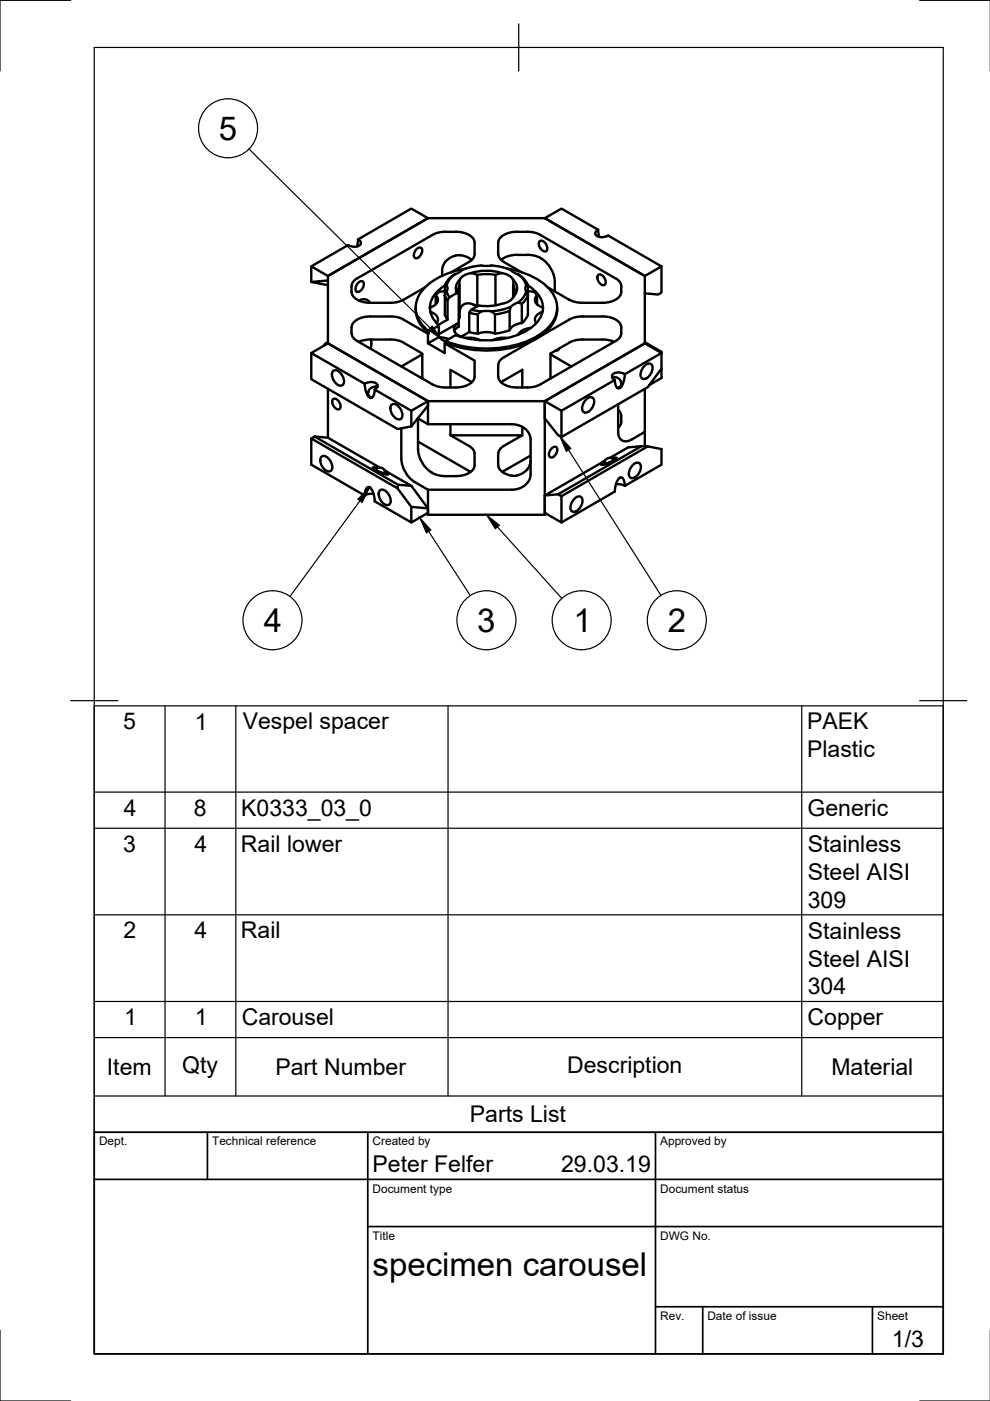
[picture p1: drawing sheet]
<svg xmlns="http://www.w3.org/2000/svg" width="210mm" height="297mm" viewBox="0 0 210 297" stroke-linecap="round" stroke-linejoin="round" font-family="sans-serif">
<!-- layer: Visible -->
<g fill="none" stroke="#000" stroke-width=".51">
<path d="M66 56.5v3.3M69.5 59.5l-3.5 .3 3.5 .6M69.5 58.5v14.3M75.7 52.3l.2-1.6a.76 .76 0 0 1 .6 .8 .76 .76 0 0 1-.7 .7l-.8 .1-1.2-.3-7.8 4.5 3.5 2M75.7 59a2.08 2.08 0 0 0-1.2 1.7M88.4 52.8a.65 .65 0 0 1 1.1-.1 1.54 1.54 0 0 1-1.5 2 1.41 1.41 0 0 1 .4-1.9zM90.7 46.3l-3.5-2.1-11.3 6.6M90.7 46.3l-21.2 12.2M90.7 46.3h24.8M94.5 55.4a3.1 3.1 0 0 0-.8 1.9v1.2M95.6 57.8l3.9-2.3a2.09 2.09 0 0 0 1.1-1.6v-2.4a2.71 2.71 0 0 0-2.4-2.2l-.8-.1h-3.4l-1.9 .4-16.4 9.4M96.4 58.2l-.4 .2a4 4 0 0 0-1.7 2.1"/>
<path d="M96.4 58.1l-1.1 1.2-.6 1.2M97.5 59.3v7.9l-.2 .6M97.7 54.2l-.4-.1a4 4 0 0 0-2.8 1.3M97.8 54.1l1 .3 1.2 .7M97.9 57.3a11.6 11.6 0 0 1 5.9-.9 10.4 10.4 0 0 1 4.5 .9M97.9 57.3l-.4 .4-1.1 .5M98.7 56.9a15 15 0 0 0-9.3 4.8 5.6 5.6 0 0 0 .7 7.9l.8 .7M99.9 57.9a10.8 10.8 0 0 1 6.5 0M101.2 58.3l1.9-.2 2 .2M105.1 58.3l.5-.2a2.63 2.63 0 0 1 3.2 1.2 2.44 2.44 0 0 1 0 3.7M105.1 58.3v6.5M107.5 56.9a15.3 15.3 0 0 1 9.4 4.9 5.5 5.5 0 0 1-.7 7.7 18.7 18.7 0 0 1-13 4.4l-2.6-.1-2.6-.4-3.6-1.1"/>
<path d="M108.3 57.3l.5 .4a4 4 0 0 1 2.8 2.8 1.13 1.13 0 0 0 0 1.3 4.1 4.1 0 0 1-2.8 2.8l-.5 .4M108.8 59.3v3.4M109.6 54h2.2M109.6 54l-1.9 .3-1.4 .8M109.9 58.2l.7 .5M110.7 57.8l-3.9-2.3a2.17 2.17 0 0 1-1.2-1.6v-2.4a2.71 2.71 0 0 1 2.5-2.2l.7-.1h3.5l1.9 .4 16.3 9.4M110.7 58.7l.6 .7 .7 1.1M111.8 54a5.8 5.8 0 0 1 5.8 5.7v2.1M114.4 51.2l.1-.1a1.44 1.44 0 0 1 1.3 2.1 1.46 1.46 0 0 1-1.4-.9l-.2-.4zM115.5 46.3l3.5-2.1 7.8 4.5 .2 1.5M115.5 46.3l21.2 12.2M126.8 48.7a.75 .75 0 0 0-.6 .8 .75 .75 0 0 0 .7 .7l.8 .1 1.2-.4 11.4 6.6-3.6 2"/>
<path d="M126.9 58.2a1.45 1.45 0 0 1 1.3 2.2 1.45 1.45 0 0 1-1.3-2.2zM130.6 59a2.08 2.08 0 0 1 1.1 1.7M136.7 58.5v14.3M140.3 56.5v5.5l-.7 .4-2.9-.2M69.3 72.9h-.4l-.3 .4M69.5 72.8l21.2 12.3v4.8M69.5 72.8l21.2 12.3v.9l-3.5 4.4-2.9 .6-18.3-10.6v-5.5M69.5 72.8l-3.5 2.1 11.3 6.5M69.5 72.5l-.6 .4M70.6 78.7a1.47 1.47 0 0 1 2 .9 1.47 1.47 0 0 1-.2 2.2 2.25 2.25 0 0 1-1.8-3.1zM74.5 69.4a2.41 2.41 0 0 0 1.2 2.9l16 9.2 1.3 .5 1.5 .2a8.9 8.9 0 0 0 5-.7 2.01 2.01 0 0 0 1.1-1.7v-3.3l-6.3-3.7M74.5 60.7a2.68 2.68 0 0 0 2.5 3.3l1.5 .2h4.3"/>
<path d="M75.7 61.9a1.51 1.51 0 0 0 1.2-2.2 1.5 1.5 0 0 0-1.4 .9l-.1 .8 .3 .5M76.1 63.7a1.65 1.65 0 0 1 2.4 .5M78.7 72v.8M78.7 72.8l-.1 1.1M82.8 72h-4.8l-1.9 .5M82.8 67.1h-4.3a4.2 4.2 0 0 0-3.9 1.8l-.1 .5M82.8 72l1.5 .2 1.3 .5M82.8 67.1l1.5 .2 1.3 .5M85.6 72.7l3.9 2.3v5.3M85.6 67.8l5.1 3M85.6 63.5l-1.3 .5-1.5 .2M88.1 65.2v.5"/>
<path d="M88.1 65.7a6.6 6.6 0 0 0 2.8 5M89.5 75.1l-4.4 2.6M90.1 60.9l-4.5 2.6M90.9 70.3l2.1-1.3v2.5l-2.3 1.3v-2l.2-.1zM91.2 66.1a1.86 1.86 0 0 1 1.6 2l-.2 .4M92.4 62.6v1.9M92.4 62.6a1.45 1.45 0 0 1 .3 1.4 1.45 1.45 0 0 1-1.1 1l-.4 .2-.1 .3M93 70.9l4.2-2.4a1.42 1.42 0 0 0-1 1.4 1.42 1.42 0 0 0 1.1 1.3l.5 .2M94.3 61.7l-.6 .1a1.5 1.5 0 0 0-1.3 .8M94.3 62.6l.6 1.1M94.3 60.5h.4M94.3 60.5v6.2l.6 1.1"/>
<path d="M94.3 60.5a5.6 5.6 0 0 0-3.1 5.4 5.4 5.4 0 0 0 1.9 3.1M94.7 61.8l-.4 .8M94.7 60.5a1.14 1.14 0 0 1 0 1.3l.6 1.2M94.9 67.8l-2 1.1M94.9 63.7v4.1M95.1 71.9l-2-.4 1.4 1M96.6 71.1l-2.2 1.2v.4l-.1 .1v2.1l-3.6-2.1M96.8 62.1l.5 .2M96.8 62.1l-1.5 .9-.4 .7M96.8 62.1a2.4 2.4 0 0 1 .7-2.8 2.6 2.6 0 0 1 3.2-1.2l.5 .2v6.6M97.3 62.3v6.9l-.7 .5-.3 .5M97.5 60.5l-.3 .7 .1 1.1"/>
<path d="M98.6 71.7h1.7l1.5 .4M99.5 66.3v4.1M99.5 70.4l-1.8 1M99.5 66.3l1.8 .4M99.9 65.7l2.2 .3M100.2 64.5l.9 .5M101.1 65l-1.3-.6h-1l-.9 .5-.4 1.1M101.3 70.7l1.8-.3 1.9 .3M107.7 71.7h-1.7l-1.5 .4M108.1 65.9v4.1l-3.2 .7v-4.1a2.55 2.55 0 0 0-3.3-.2l-.3 .3v4l-1.8-.3M108.1 65.9l-3.1 .8M108.3 65.1l-.2 .8"/>
<path d="M108.3 65l-2.2 .7-1.9 .3M108.8 63a2.96 2.96 0 0 1-2.4 1.4l-2.8 .5-2.2-.1-1.5 .9-.4 .6M108.8 62.7v.3M108.8 60.5a2.11 2.11 0 0 1 0 2.2M109.9 64.2l.7 .2v4.1M111.5 61.8l.4 .8M111.9 60.5l.1 6.2-.4 .8a2.47 2.47 0 0 1-2.1 1.3 2.2 2.2 0 0 0-1.4 1.2M111.9 60.5h-.4M111.9 60.5a5.6 5.6 0 0 1 3.2 5.4 7 7 0 0 1-4.8 4.9 19.5 19.5 0 0 1-13.7 .2M112 62.6l-.7 1.1-.6 .7M112 61.7l.5 .1a1.5 1.5 0 0 1 1.4 .8v1.9M112.6 69.5a3.1 3.1 0 0 0-2.7 1.5"/>
<path d="M113.9 62.6a1.45 1.45 0 0 0-.4 1.4 1.45 1.45 0 0 0 1.2 1l.4 .2M115 66.1a1.86 1.86 0 0 0-1.5 2l.2 .4M115.1 65.2v.3M116.1 60.9l4.6 2.6M116.7 75.1l4.5 2.6M118.1 65.2a6.7 6.7 0 0 1-3.5 6 23.2 23.2 0 0 1-20.2 1.5M118.5 73.9a.49 .49 0 0 1-.7 .4M120.7 67.8l-13.9 8M120.7 67.8l.8-.4 1.5-.3h4.7a4.1 4.1 0 0 1 3.9 1.8l.1 .5M130.2 72.5l-1.9-.5h-5.3l-1.5 .3-.8 .4-4 2.3v5.3M130.2 80h-.4M131.7 69.4a2.36 2.36 0 0 1-1.2 2.9l-15.9 9.2-1.3 .5-1.5 .2a8.9 8.9 0 0 1-5-.7 2.01 2.01 0 0 1-1.2-1.7v-2.4a2.04 2.04 0 0 1 1.2-1.6"/>
<path d="M131.7 60.7a2.65 2.65 0 0 1-2.4 3.3l-1.6 .2h-4.7l-1.5-.3-.8-.4M132.5 79.3a2.02 2.02 0 0 0-2.7 .3 .87 .87 0 0 0 .6 1M132.5 79.3l-.2 1.3a2.16 2.16 0 0 1-1.2 1.8 1.18 1.18 0 0 1-.7-1.2v-.6M136.7 72.8l-21.2 12.3v24l.3-.2M136.7 72.8l-21.2 12.3v3.6l2.8 3.6 .7 .4 18.3-10.6 3-3.9M136.7 72.8l3.6 2.1-7.8 4.4M136.7 72.5l3.6 2.1-.3 .1M136.7 77.5a.91 .91 0 0 1 1.3-.3 .91 .91 0 0 1 .3 1.2l-.3 .8a1.47 1.47 0 0 1-1.9 1 2.17 2.17 0 0 1 .6-2.7zM140.3 74.6v5.5l-2.7 1.5M66 93v5.5l11.3 6.6M66.7 92.5l-.7 .5 18.3 10.5M68.2 96.8a1.47 1.47 0 0 1 1.9 1 1.47 1.47 0 0 1-.2 2.1 2.25 2.25 0 0 1-1.7-3.1z"/>
<path d="M69.5 92.8l-2.8-.3 17.7 10.3M69.5 82.5v10.3M69.5 92.8l11 6.3M70.7 84.6a1.45 1.45 0 0 1 1.3 2.1 1.45 1.45 0 0 1-1.3-2.1zM77.3 81.4l.2 1.2a2.16 2.16 0 0 0 1.2 1.8 1.18 1.18 0 0 0 .7-1.2l.1-.6M77.3 81.4a2.02 2.02 0 0 1 2.7 .2 .87 .87 0 0 1-.6 1M78.1 83.1v.9M78.1 83l-.1 .1M79 99.2h1h-.9a4 4 0 0 0 3.2 1.2l-.7-.6 .8 .7a3.9 3.9 0 0 1-3-.9zM79.1 99.2l-.1 .1M79.5 82h.2M79.6 99.5a1.26 1.26 0 0 1 1.3-.3 1.26 1.26 0 0 1 .8 1.1"/>
<path d="M79.7 82h.3M79.8 99.3l-.3 .1a3.3 3.3 0 0 0 2.3 .9l-.1-.2M80 82.1a1.35 1.35 0 0 0-1.6 .3 1.35 1.35 0 0 0-.1 1.6l.6 .3M81.5 99.7l5.7 3.3M83 85.8a1.47 1.47 0 0 1 1.9 1 1.47 1.47 0 0 1-.1 2.1 2.25 2.25 0 0 1-1.8-3.1zM85.1 90.8v6.5M87.2 87.1v3.3M88.6 88.7l2.1 1.2h17.8a3.7 3.7 0 0 1 4 3.3v7.4a3.7 3.7 0 0 1-4 3.2h-17.8a9.9 9.9 0 0 1-4.4-3.1 6.2 6.2 0 0 1-1.2-3.4M88.6 88.7v6.6a6.2 6.2 0 0 0 2.9 4.8M88.6 93.6l11.2 6.4M89.5 80l-.2 .1M95.5 89.9v2.4l4 2.3a2.1 2.1 0 0 1 1.1 1.6v2.4a2.72 2.72 0 0 1-2.4 2.2l-1.6 .2-2.6-.1-1.5-.3-1-.5"/>
<path d="M95.5 92.3h15.2l-3.9 2.3a2.16 2.16 0 0 0-1.2 1.6v2.4a3.1 3.1 0 0 0 3.2 2.3 3.5 3.5 0 0 0 3.7-2.8v-.5M100.1 81l-4.6-2.6v3.8M106.3 81.1l4.4-2.7v3.8M110.7 90.5v1.8M112.5 96.6l-6 3.4M116.7 80l.2 .1M117 95a.65 .65 0 0 1 1.1 0 1.54 1.54 0 0 1-1.5 2 1.41 1.41 0 0 1 .4-2zM119 87.1v5.6M124.4 84.6a.91 .91 0 0 1 1.2-.3 .91 .91 0 0 1 .3 1.2l-.3 .9a1.47 1.47 0 0 1-1.9 .9 2.17 2.17 0 0 1 .7-2.7zM127.5 98.4v.1M128.2 97.7l-12.7 7.4M129.8 97.2l1-.1a3.9 3.9 0 0 1-2.8 1.4l-.6-.1 .8-.6"/>
<path d="M129.8 97.2l.9-.1a4 4 0 0 1-3.2 1.3l.7-.6M129.8 80a1.35 1.35 0 0 1 1.6 .4 1.35 1.35 0 0 1 .1 1.6l-.6 .2M130 97.3l.3 .1a3.3 3.3 0 0 1-2.3 .9l.1-.3M130.2 97.5a1.26 1.26 0 0 0-1.3-.3 1.26 1.26 0 0 0-.8 1.1M130.3 80.6l-11.3 6.5-3.5-2h-24.8l-3.5 2-7.8-4.5M130.7 97.2h.1M131.1 91.6a1.74 1.74 0 0 0 .8 1.8 1.74 1.74 0 0 0 2-.2M131.1 85.7v5.9M131.1 86.9l.2 .3a2.82 2.82 0 0 1 .4 2.6l-.6 .9M131.7 81l.1 .4-.1 .6M134.3 98.5a.91 .91 0 0 1 1.2-.3 .91 .91 0 0 1 .3 1.2l-.3 .9a1.47 1.47 0 0 1-1.9 .9 2.17 2.17 0 0 1 .7-2.7zM136 94.6l-17.7 10.2-2.8 .3"/>
<path d="M136.7 82.5v9.1l-2.8 1.6M136.7 91.6v3M137.3 94.6h-1.3l-2.8 .3-3.9 2.2M137.3 94.6l-18.3 10.6-.7-.4M137.3 94.6l3 .6v3.3l-7.8 4.5M77.3 105a1.78 1.78 0 0 1 .8-1.7 2.5 2.5 0 0 1 1.3 2.3l.1 .7 7.7 4.5 3.5-2.1v-.9M78.3 103.3l.2 .1M79.2 104.7l-1.2 .1-.7 .2M80.5 104a1.47 1.47 0 0 1 2 .9 1.47 1.47 0 0 1-.2 2.2 2.25 2.25 0 0 1-1.8-3.1zM82.3 100.5h.1M84.4 102.8l2.8 .2 3.5 4.8-3.5-.3-2.9-4zM87.2 107.5v3.3"/>
<path d="M90.7 103.8v5.3l-.3-.2M90.7 109.1h24.8M119 105.2v5.6M121.9 105.7a.91 .91 0 0 1 1.2-.4 .91 .91 0 0 1 .4 1.3l-.4 .8a1.47 1.47 0 0 1-1.9 1 2.17 2.17 0 0 1 .7-2.7zM130.3 104.2l-11.3 6.6-3.5-2.1v-3.6M130.6 102.7h.8l1.1 .3a1.78 1.78 0 0 0-.8-1.8 2.5 2.5 0 0 0-1.3 2.4v.6M131.5 101.2l-.2 .2"/>
</g>
<!-- layer: TitleBlock -->
<path d="M20 240.1h180v46.9h-180zM20 250h180M44 240.1v9.9M78 240.1v46.9M139 240.1v46.9M78 260.1h122M139 277.1h61M149 277.1v9.9M185 277.1v9.9" fill="none" stroke="#000" stroke-width=".36"/>
<!-- layer: Parts Lists -->
<path d="M20 149.7h180v90.4h-180zM35 149.7v82.7M50 149.7v82.7M95 149.7v82.7M170 149.7v82.7M20 175.6h180M20 167.9h180M20 194h180M20 220h180M20 212.3h180M20 232.4h180" fill="none" stroke="#000" stroke-width=".25"/>
<!-- layer: Balloons -->
<g fill="none" stroke="#000" stroke-width=".25">
<path d="M52.8 31.6l38.4 37.9M120.5 95.4l19.6 30.8M76.3 106.2l-14.8 20.3M90.9 112.7l8.8 13.6M105.5 111.7l13.6 15.2"/>
<circle cx="48.4" cy="27.2" r="6.3"/>
<circle cx="57.8" cy="131.5" r="6.3"/>
<circle cx="103.1" cy="131.5" r="6.3"/>
<circle cx="123.3" cy="131.5" r="6.3"/>
<circle cx="143.5" cy="131.5" r="6.3"/>
</g>
<path d="M91.6 69.1l2.1 2.9-2.9-2.1zM118.7 92.4l2.4 2.7-1 .6zM75.8 105.8l2.6-2.4-1.6 3.1zM89 109.8l2.4 2.6-1 .6zM103.1 109.1l2.8 2.2-.9 .8z" fill="#000" stroke="#000" stroke-width=".21"/>
<!-- layer: Border -->
<path d="M15 .1h-15v15M20 10.1h180v276.9h-180zM110 5.1v10M195 .1h15M15 148.6h10M195 148.6h10M0 282.1v14.9h15M195 297h15" fill="none" stroke="#000" stroke-width=".25"/>
<g font-size="7">
<text x="46.4" y="29.7">5</text>
<text x="56" y="134">4</text>
<text x="101.2" y="134">3</text>
<text x="121.6" y="134">1</text>
<text x="141.6" y="134">2</text>
<text x="79" y="270.6">specimen carousel</text>
</g>
<g font-size="4.9">
<text x="26.1" y="154.7">5</text>
<text x="41.3" y="154.7">1</text>
<text x="51.5" y="154.7">Vespel spacer</text>
<text x="171.1" y="154.7">PAEK</text>
<text x="171.1" y="160.5">Plastic</text>
<text x="26.2" y="172.9">4</text>
<text x="41.1" y="173">8</text>
<text x="51.1" y="173">K0333_03_0</text>
<text x="171.2" y="173">Generic</text>
<text x="26.1" y="180.6">3</text>
<text x="41.2" y="180.6">4</text>
<text x="51.1" y="180.6">Rail lower</text>
<text x="171.3" y="180.7">Stainless</text>
<text x="171.3" y="186.5">Steel AISI</text>
<text x="171.3" y="192.4">309</text>
<text x="26.2" y="199">2</text>
<text x="41.2" y="199">4</text>
<text x="51.1" y="199">Rail</text>
<text x="171.3" y="199">Stainless</text>
<text x="171.3" y="204.9">Steel AISI</text>
<text x="171.3" y="210.8">304</text>
<text x="26.3" y="217.3">1</text>
<text x="41.3" y="217.3">1</text>
<text x="51.2" y="217.4">Carousel</text>
<text x="171.2" y="217.4">Copper</text>
<text x="22.7" y="227.9">Item</text>
<text x="38.6" y="227.5">Qty</text>
<text x="58.4" y="227.9">Part Number</text>
<text x="120.2" y="227.5">Description</text>
<text x="176.3" y="227.9">Material</text>
<text x="99.6" y="237.9">Parts List</text>
<text x="79" y="248.5">Peter Felfer</text>
<text x="119" y="248.5">29.03.19</text>
<text x="189.1" y="285.7">1/3</text>
</g>
<g font-size="2.5">
<text x="21" y="242.9">Dept.</text>
<text x="45" y="242.9">Technical reference</text>
<text x="79" y="242.9">Created by</text>
<text x="140" y="242.9">Approved by</text>
<text x="79" y="252.8">Document type</text>
<text x="140" y="252.8">Document status</text>
<text x="79" y="262.9">Title</text>
<text x="140" y="262.9">DWG No.</text>
<text x="140" y="279.9">Rev.</text>
<text x="150" y="279.9">Date of issue</text>
<text x="186" y="279.9">Sheet</text>
</g>
</svg>
